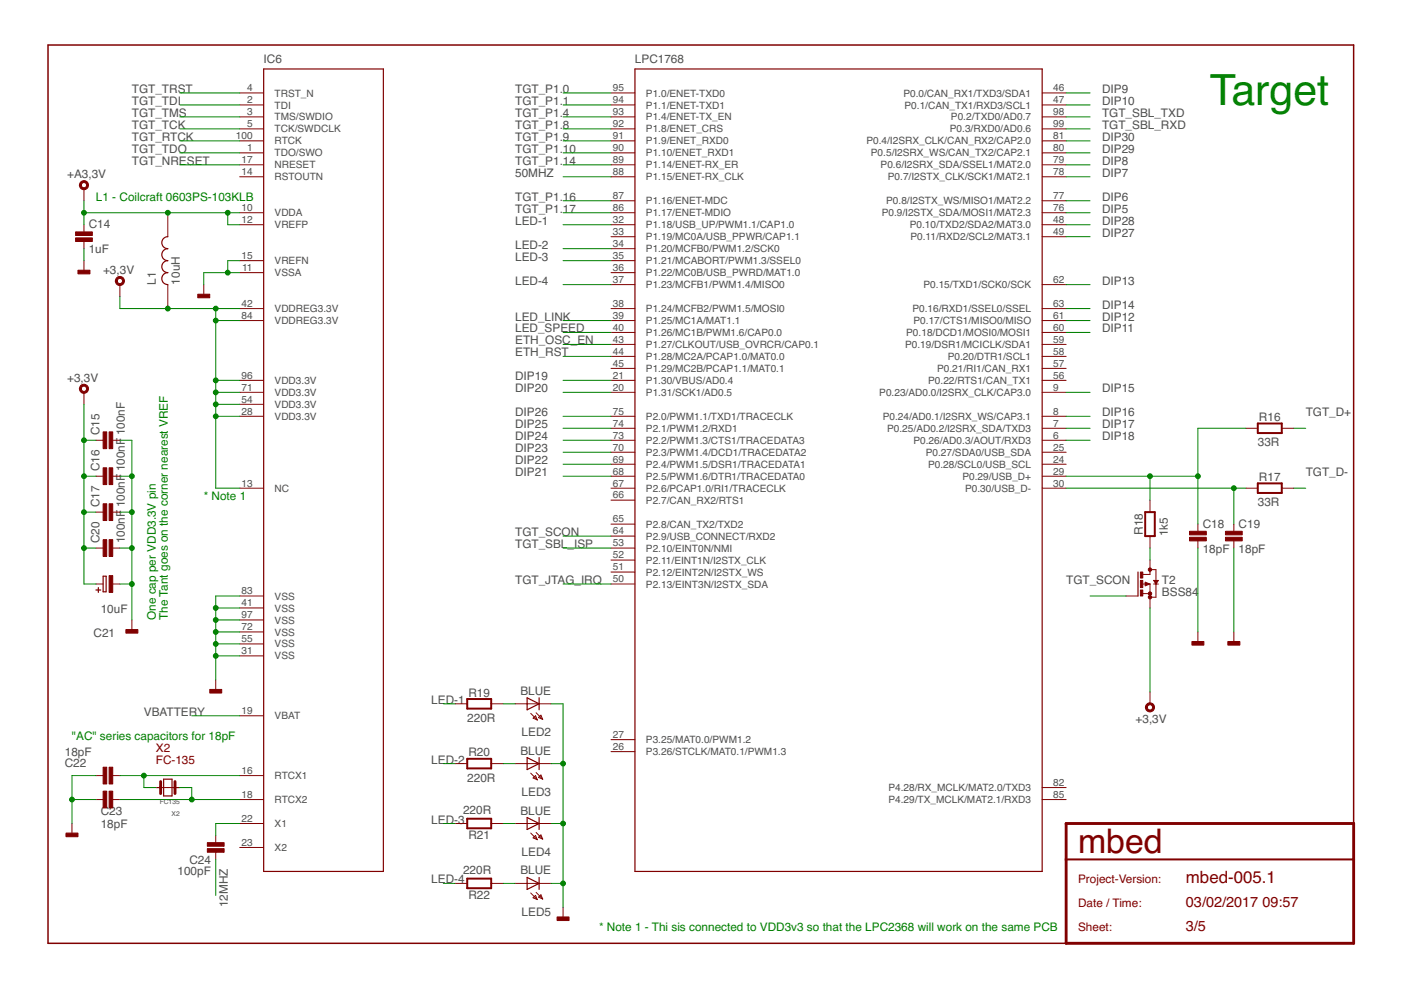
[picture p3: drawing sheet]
<svg xmlns="http://www.w3.org/2000/svg" width="297mm" height="210mm" viewBox="0 0 297 210" stroke-linecap="round" stroke-linejoin="round" font-family="sans-serif">
<g fill="#800000" stroke="#800000" stroke-width=".21">
<path d="M44.5 146.2h2.5v.7h-2.5z"/>
<path d="M26.7 133.5h2.5v.7h-2.5z"/>
<path d="M23.1 122h.8v3.6h-.8z"/>
<path d="M21.9 91.6h.7v3.5h-.7z"/>
<path d="M23.1 91.6h.8v3.5h-.8z"/>
<path d="M21.9 99.2h.7v3.5h-.7z"/>
<path d="M23.1 99.2h.8v3.5h-.8z"/>
<path d="M21.9 106.8h.7v3.6h-.7z"/>
<path d="M23.1 106.8h.8v3.6h-.8z"/>
<path d="M21.9 114.4h.7v3.6h-.7z"/>
<path d="M23.1 114.4h.8v3.6h-.8z"/>
<path d="M44 179.9h3.5v.8h-3.5z"/>
<path d="M44 178.7h3.5v.7h-3.5z"/>
<path d="M259.8 112.6h3.6v.8h-3.6z"/>
<path d="M259.8 113.9h3.6v.8h-3.6z"/>
<path d="M252.2 112.6h3.6v.8h-3.6z"/>
<path d="M252.2 113.9h3.6v.8h-3.6z"/>
<path d="M252.7 136h2.5v.8h-2.5z"/>
<path d="M260.3 136h2.6v.8h-2.6z"/>
<path d="M118.1 194.4h2.5v.8h-2.5z"/>
<path d="M241.8 121.3h.5v1.3h-.5z"/>
<path d="M241.8 125.1h.5v1.3h-.5z"/>
<path d="M241.8 123.1h.5v1.5h-.5z"/>
<path d="M21.9 162.7h.7v3.5h-.7z"/>
<path d="M23.1 162.7h.8v3.5h-.8z"/>
<path d="M21.9 167.7h.7v3.6h-.7z"/>
<path d="M23.1 167.7h.8v3.6h-.8z"/>
<path d="M14 176.6h2.5v.8h-2.5z"/>
<path d="M16 49.2h3.6v.7h-3.6z"/>
<path d="M16 50.4h3.6v.8h-3.6z"/>
<path d="M16.5 57.3h2.6v.8h-2.6z"/>
<path d="M41.9 62.4h2.6v.7h-2.6z"/>
</g>
<g fill="none" stroke="#800000" stroke-width=".21">
<path d="M50.8 19.7h5.1M129.5 19.7h5.1M221 19.7h5M50.8 22.2h5.1M50.8 24.8h5.1M50.8 27.3h5.1M50.8 29.9h5.1M50.8 32.4h5.1M50.8 37.5h5.1M50.8 34.9h5.1M129.5 22.2h5.1M129.5 24.8h5.1"/>
<path d="M129.5 27.3h5.1M129.5 29.9h5.1M129.5 32.4h5.1M129.5 37.5h5.1M129.5 34.9h5.1M221 22.2h5M221 24.8h5M221 27.3h5M221 29.9h5M221 32.4h5M221 37.5h5M221 34.9h5"/>
<path d="M17.8 40v2.6M17.8 47.6v1.6M17.8 51.2v1.5M17.8 55.3v2.5M35.6 45.1v5.1M50.8 45.1h5.1M50.8 47.6h5.1M50.8 55.3h5.1M50.8 57.8h5.1M129.5 42.6h5.1M129.5 45.1h5.1M129.5 47.6h5.1"/>
<path d="M129.5 50.2h5.1M129.5 52.7h5.1M129.5 55.3h5.1M129.5 57.8h5.1M221 42.6h5M221 45.1h5M221 47.6h5M221 50.2h5M25.4 60.3v2.6M35.6 60.3v5.1M43.2 60.3v2.6M50.8 65.4h5.1"/>
<path d="M50.8 68h5.1M129.5 60.3h5.1M129.5 65.4h5.1M129.5 68h5.1M129.5 70.5h5.1M129.5 73h5.1M129.5 75.6h5.1M129.5 78.1h5.1M221 60.3h5M221 65.4h5M221 68h5M221 70.5h5"/>
<path d="M221 73h5M221 75.6h5M221 78.1h5M17.8 83.2v2.5M20.3 93.3h1.6M23.9 93.3h1.5M50.8 80.6h5.1M50.8 83.2h5.1M50.8 88.3h5.1M50.8 85.7h5.1M129.5 93.3h5.1M129.5 90.8h5.1"/>
<path d="M129.5 80.6h5.1M129.5 83.2h5.1M129.5 88.3h5.1M129.5 95.9h5.1M129.5 98.4h5.1M221 93.3h5M221 90.8h5M221 80.6h5M221 83.2h5M221 88.3h5M221 95.9h5M221 98.4h5"/>
<path d="M264.1 90.8h2.6M271.8 90.8h2.5M20.3 101h1.6M20.3 108.6h1.6M20.3 116.2h1.6M23.9 101h1.5M23.9 108.6h1.5M23.9 116.2h1.5M50.8 103.5h5.1M129.5 101h5.1M129.5 116.2h5.1M129.5 103.5h5.1"/>
<path d="M129.5 118.7h5.1M129.5 113.7h5.1M129.5 111.1h5.1M129.5 106h5.1M221 101h5M221 103.5h5M243.8 106v2.6M243.8 113.7v2.5M243.8 118.7v3.1h-1.5M254 111.1v1.5M254 114.7v1.5M261.6 111.1v1.5"/>
<path d="M261.6 114.7v1.5M264.1 103.5h2.6M271.8 103.5h2.5M20.3 123.8h1.6M23.9 123.8h1.5M28 131.4v2.6M50.8 126.4h5.1M50.8 139.1h5.1M50.8 136.5h5.1M50.8 134h5.1M50.8 131.4h5.1M50.8 128.9h5.1"/>
<path d="M129.5 123.8h5.1M129.5 121.3h5.1M238.7 126.4h2.6M242.3 123.8h1.5M242.3 125.9h1.5M242.8 123.4l1 .4-1 .4zM243.8 123.8v5.1M243.8 120.8h1.3v5.8h-1.3M244.6 123.8h1M244.6 123.1h1l-.5 .7zM254 134v2.5M261.6 134v2.5"/>
<path d="M45.7 144.1v2.6M50.8 151.8h5.1M96.5 149.2h2.6M104.1 149.2h2.6M109.2 149.2h7.6M112.5 151.3l1.4 1.4M113 152.3l.5-.5 .4 .9zM113.7 151.1l1.4 1.4M114.2 152.1l.5-.5 .4 .9zM129.5 156.8h5.1M129.5 159.4h5.1M243.8 146.7v2.5"/>
<path d="M15.3 174.6v2.5M20.3 164.4h1.6M20.3 169.5h1.6M23.9 164.4h1.5M23.9 169.5h1.5M33 167h5.1M45.7 177.1v1.6M50.8 174.6h5.1M50.8 164.4h5.1M50.8 169.5h5.1M50.8 179.7h5.1M96.5 161.9h2.6"/>
<path d="M96.5 174.6h2.6M104.1 161.9h2.6M104.1 174.6h2.6M109.2 161.9h7.6M109.2 174.6h7.6M112.5 163.9l1.4 1.4M112.5 176.6l1.4 1.4M113 165l.5-.6 .4 .9zM113 177.7l.5-.6 .4 .9zM113.7 163.8l1.4 1.4M113.7 176.5l1.4 1.4M114.2 164.8l.5-.5 .4 .9z"/>
<path d="M114.2 177.5l.5-.5 .4 .9zM221 169.5h5M221 167h5M45.7 180.7v1.5M96.5 187.3h2.6M104.1 187.3h2.6M109.2 187.3h7.6M112.5 189.3l1.4 1.4M113 190.4l.5-.6 .4 .9zM113.7 189.2l1.4 1.4M114.2 190.2l.5-.5 .4 .9zM119.4 192.4v2.5"/>
</g>
<g fill="#800000" stroke="#800000" stroke-width=".21">
<path d="M24.7 59a.97 .97 0 0 1 1.5 .1 .97 .97 0 0 1-.5 1.4 .97 .97 0 0 1-1.3-.9h.4a.56 .56 0 0 1 .8-.6 .56 .56 0 0 1 .2 .9 .56 .56 0 0 1-.9-.1l-.1-.2h-.4z" fill-rule="evenodd"/>
<path d="M17 81.8a.97 .97 0 0 1 1.6 .1 .97 .97 0 0 1-.5 1.5 .97 .97 0 0 1-1.3-1h.5a.56 .56 0 0 1 .8-.4 .56 .56 0 0 1 .1 .9 .56 .56 0 0 1-.9-.3v-.2h-.5z" fill-rule="evenodd"/>
<path d="M243.3 149.2a.97 .97 0 0 1 1.4 .4 .97 .97 0 0 1-.7 1.3 .97 .97 0 0 1-1.2-.9h.5a.56 .56 0 0 1 .8-.5 .56 .56 0 0 1 .1 .9 .56 .56 0 0 1-.9-.2v-.2h-.5z" fill-rule="evenodd"/>
<path d="M17 38.7a.97 .97 0 0 1 1.6 0 .97 .97 0 0 1-.5 1.5 .97 .97 0 0 1-1.3-.9h.5a.56 .56 0 0 1 .7-.5 .56 .56 0 0 1 .2 .9 .56 .56 0 0 1-.9-.3v-.1h-.5z" fill-rule="evenodd"/>
<circle cx="243.8" cy="126.6" r=".36"/>
<circle cx="243.8" cy="125.9" r=".36"/>
<circle cx="243.8" cy="120.8" r=".36"/>
</g>
<g fill="none" stroke="#800000" stroke-width=".25">
<path d="M55.9 14.6h25.4v170.2h-25.4zM134.6 14.6h86.4v170.2h-86.4zM35.6 50.2a1.27 1.27 0 0 0-1.3 1.3 1.27 1.27 0 0 0 1.3 1.2 1.27 1.27 0 0 0-1.3 1.3 1.27 1.27 0 0 0 1.3 1.3 1.27 1.27 0 0 0-1.3 1.2 1.27 1.27 0 0 0 1.3 1.3 1.27 1.27 0 0 0-1.3 1.3 1.27 1.27 0 0 0 1.3 1.2M20.3 125.1h1.1M20.8 124.6v1M21.9 122.2h.6v3.3h-.6zM241.3 121.3v5.1M243.3 123.8l-.4 .2v-.3l.5 .1M244.8 123.2h.5l-.2 .4zM111.8 148l2.5 1.2-2.5 1.3zM114.3 148v2.5M34.7 165.2h1.8v3.6h-1.8z"/>
<path d="M111.8 160.6l2.5 1.3-2.5 1.3zM111.8 173.3l2.5 1.3-2.5 1.3zM114.3 160.6v2.6M114.3 173.3v2.6M111.8 186l2.5 1.3-2.5 1.3zM114.3 186v2.6"/>
</g>
<path d="M266.7 89.8h5.1v2h-5.1zM242.8 108.6h2v5.1h-2zM266.7 102.5h5.1v2h-5.1zM99.1 148.2h5v2h-5zM99.1 160.9h5v2h-5zM99.1 173.6h5v2h-5zM99.1 186.3h5v2h-5zM226 182.2h61" fill="none" stroke="#800000" stroke-width=".42"/>
<path d="M34.1 165.7v2.6M37.1 165.7v2.6M226 174.6h61v25.4h-61z" fill="none" stroke="#800000" stroke-width=".61"/>
<path d="M287 174.6v-165.1h-276.8v190.5h215.8" fill="none" stroke="#800000" stroke-width=".32"/>
<g fill="none" stroke="#008000" stroke-width=".21">
<path d="M38.1 19.7h12.7M119.4 19.7h10.1M226 19.7h5.1M38.1 22.2h12.7M38.1 24.8h12.7M38.1 27.3h12.7M38.1 29.9h12.7M38.1 32.4h12.7M38.1 34.9h12.7M119.4 22.2h10.1M119.4 24.8h10.1M119.4 27.3h10.1"/>
<path d="M119.4 29.9h10.1M119.4 32.4h10.1M119.4 34.9h10.1M119.4 37.5h10.1M226 22.2h5.1M226 24.8h5.1M226 27.3h5.1M226 29.9h5.1M226 32.4h5.1M226 34.9h5.1M226 37.5h5.1M17.8 42.6v5"/>
<path d="M17.8 52.7v2.6M17.8 45.1h33M48.3 45.1v2.5h2.5M50.8 57.8h-7.6v2.5M50.8 55.3h-2.5v2.5M119.4 55.3h10.1M119.4 42.6h10.1M119.4 45.1h10.1M119.4 47.6h10.1M119.4 52.7h10.1M226 42.6h5.1M226 45.1h5.1"/>
<path d="M226 47.6h5.1M226 50.2h5.1M25.4 62.9v2.5h25.4M45.7 65.4v38.1h5.1M45.7 68h5.1M119.4 68h10.1M119.4 60.3h10.1M119.4 70.5h10.1M119.4 73h10.1M119.4 75.6h10.1M226 65.4h5.1M226 68h5.1"/>
<path d="M226 60.3h5.1M226 70.5h5.1M17.8 93.3h2.5M17.8 85.7v38.1h2.5M25.4 93.3h2.6v38.1M45.7 80.6h5.1M45.7 85.7h5.1M45.7 88.3h5.1M45.7 83.2h5.1M119.4 93.3h10.1M119.4 80.6h10.1M119.4 88.3h10.1"/>
<path d="M119.4 83.2h10.1M119.4 90.8h10.1M119.4 98.4h10.1M119.4 95.9h10.1M226 93.3h5.1M226 88.3h5.1M226 83.2h5.1M226 90.8h5.1M264.1 90.8h-10.1v20.3M274.3 90.8h2.5M17.8 116.2h2.5M17.8 108.6h2.5"/>
<path d="M17.8 101h2.5M25.4 116.2h2.6M25.4 108.6h2.6M25.4 101h2.6M119.4 116.2h10.1M119.4 101h10.1M119.4 113.7h10.1M226 101h28M226 103.5h38.1M243.8 101v5M243.8 116.2v2.5M254 116.2v17.8"/>
<path d="M261.6 103.5v7.6M261.6 116.2v17.8M274.3 103.5h2.5M25.4 123.8h2.6M45.7 128.9h5.1M45.7 131.4h5.1M45.7 134h5.1M45.7 136.5h5.1M45.7 139.1h5.1M50.8 126.4h-5.1v17.7M119.4 123.8h10.1M231.1 126.4h7.6"/>
<path d="M243.8 128.9v17.8M40.7 151.8h10.1M94 149.2h2.5M106.7 149.2h2.5M116.8 149.2h2.6v43.2M15.3 169.5h5M20.3 164.4h-5v10.2M25.4 164.4h25.4M25.4 169.5h25.4M30.5 164.4v2.6h2.6M38.1 167h2.6v2.5M50.8 174.6h-5.1v2.5"/>
<path d="M94 161.9h2.5M94 174.6h2.5M106.7 161.9h2.5M106.7 174.6h2.5M116.8 161.9h2.6M116.8 174.6h2.6M45.7 182.2v7.6M94 187.3h2.5M106.7 187.3h2.5M116.8 187.3h2.6"/>
</g>
<g fill="#008000" stroke="#008000" stroke-width=".21">
<circle cx="28" cy="123.8" r=".51"/>
<circle cx="28" cy="116.2" r=".51"/>
<circle cx="28" cy="108.6" r=".51"/>
<circle cx="28" cy="101" r=".51"/>
<circle cx="119.4" cy="161.9" r=".51"/>
<circle cx="119.4" cy="174.6" r=".51"/>
<circle cx="119.4" cy="187.3" r=".51"/>
<circle cx="15.3" cy="169.5" r=".51"/>
<circle cx="45.7" cy="128.9" r=".51"/>
<circle cx="45.7" cy="131.4" r=".51"/>
<circle cx="45.7" cy="134" r=".51"/>
<circle cx="45.7" cy="136.5" r=".51"/>
<circle cx="45.7" cy="139.1" r=".51"/>
<circle cx="48.3" cy="57.8" r=".51"/>
<circle cx="17.8" cy="93.3" r=".51"/>
<circle cx="17.8" cy="101" r=".51"/>
<circle cx="17.8" cy="108.6" r=".51"/>
<circle cx="17.8" cy="116.2" r=".51"/>
<circle cx="45.7" cy="80.6" r=".51"/>
<circle cx="45.7" cy="65.4" r=".51"/>
<circle cx="35.6" cy="65.4" r=".51"/>
<circle cx="45.7" cy="83.2" r=".51"/>
<circle cx="45.7" cy="85.7" r=".51"/>
<circle cx="45.7" cy="68" r=".51"/>
<circle cx="45.7" cy="88.3" r=".51"/>
<circle cx="48.3" cy="45.1" r=".51"/>
<circle cx="35.6" cy="45.1" r=".51"/>
<circle cx="17.8" cy="45.1" r=".51"/>
<circle cx="254" cy="101" r=".51"/>
<circle cx="243.8" cy="101" r=".51"/>
<circle cx="261.6" cy="103.5" r=".51"/>
<circle cx="30.5" cy="164.4" r=".51"/>
<circle cx="40.7" cy="169.5" r=".51"/>
</g>
<text font-size="9.1" fill="#008000" x="256.5" y="22.2">Target</text>
<text font-size="7.2" fill="#800000" x="228.6" y="181">mbed</text>
<text font-size="3.6" fill="#800000" x="251.4" y="187.3">mbed-005.1</text>
<g font-size="3.1" fill="#800000">
<text x="251.4" y="192.4">03/02/2017</text>
<text x="251.4" y="197.5">3/5</text>
<text x="267.7" y="192.4">09:57</text>
</g>
<g font-size="2.5" fill="#505050">
<text x="55.9" y="13.4">IC6</text>
<text x="134.6" y="13.4">LPC1768</text>
<text x="28" y="22.2">TGT_TDI</text>
<text x="28" y="19.7">TGT_TRST</text>
<text x="109.2" y="19.7">TGT_P1.0</text>
<text x="109.2" y="22.2">TGT_P1.1</text>
<text x="233.7" y="19.7">DIP9</text>
<text x="233.7" y="22.2">DIP10</text>
<text x="28" y="24.8">TGT_TMS</text>
<text x="28" y="27.3">TGT_TCK</text>
<text x="28" y="29.9">TGT_RTCK</text>
<text x="109.2" y="24.8">TGT_P1.4</text>
<text x="109.2" y="27.3">TGT_P1.8</text>
<text x="109.2" y="29.9">TGT_P1.9</text>
<text x="233.7" y="29.9">DIP30</text>
<text x="233.7" y="24.8">TGT_SBL_TXD</text>
<text x="233.7" y="27.3">TGT_SBL_RXD</text>
<text x="28" y="32.4">TGT_TDO</text>
<text x="28" y="34.9">TGT_NRESET</text>
<text x="109.2" y="32.4">TGT_P1.10</text>
<text x="109.2" y="34.9">TGT_P1.14</text>
<text x="233.7" y="34.9">DIP8</text>
<text x="233.7" y="32.4">DIP29</text>
<text x="14.2" y="37.7">+A3,3V</text>
<text x="109.2" y="37.5">50MHZ</text>
<text x="233.7" y="37.5">DIP7</text>
<text x="109.2" y="42.6">TGT_P1.16</text>
<text x="109.2" y="45.1">TGT_P1.17</text>
<text x="109.2" y="47.6">LED-1</text>
<text x="233.7" y="42.6">DIP6</text>
<text x="233.7" y="45.1">DIP5</text>
<text x="233.7" y="47.6">DIP28</text>
<text x="18.8" y="53.7">1uF</text>
<text x="18.8" y="48.4">C14</text>
<text x="109.2" y="52.7">LED-2</text>
<text x="233.7" y="50.2">DIP27</text>
<text x="21.9" y="58.1">+3,3V</text>
<text x="109.2" y="55.3">LED-3</text>
<text x="33" y="60.3" transform="rotate(-90 33 60.3)">L1</text>
<text x="38.1" y="60.3" transform="rotate(-90 38.1 60.3)">10uH</text>
<text x="109.2" y="60.3">LED-4</text>
<text x="233.7" y="65.4">DIP14</text>
<text x="233.7" y="60.3">DIP13</text>
<text x="109.2" y="68">LED_LINK</text>
<text x="109.2" y="70.5">LED_SPEED</text>
<text x="233.7" y="70.5">DIP11</text>
<text x="233.7" y="68">DIP12</text>
<text x="109.2" y="73">ETH_OSC_EN</text>
<text x="109.2" y="75.6">ETH_RST</text>
<text x="14.2" y="80.9">+3,3V</text>
<text x="109.2" y="80.7">DIP19</text>
<text x="109.2" y="83.2">DIP20</text>
<text x="233.7" y="83.2">DIP15</text>
<text x="109.2" y="88.3">DIP26</text>
<text x="233.7" y="88.3">DIP16</text>
<text x="266.9" y="89.3">R16</text>
<text x="276.8" y="88.3">TGT_D+</text>
<text x="21.1" y="92.3" transform="rotate(-90 21.1 92.3)">C15</text>
<text x="26.4" y="92.3" transform="rotate(-90 26.4 92.3)">100nF</text>
<text x="109.2" y="95.9">DIP23</text>
<text x="109.2" y="93.3">DIP24</text>
<text x="109.2" y="90.8">DIP25</text>
<text x="233.7" y="90.8">DIP17</text>
<text x="233.7" y="93.3">DIP18</text>
<text x="266.7" y="94.6">33R</text>
<text x="21.1" y="100" transform="rotate(-90 21.1 100)">C16</text>
<text x="26.4" y="100" transform="rotate(-90 26.4 100)">100nF</text>
<text x="109.2" y="101">DIP21</text>
<text x="109.2" y="98.4">DIP22</text>
<text x="266.9" y="102">R17</text>
<text x="276.8" y="101">TGT_D-</text>
<text x="21.1" y="107.6" transform="rotate(-90 21.1 107.6)">C17</text>
<text x="26.4" y="107.6" transform="rotate(-90 26.4 107.6)">100nF</text>
<text x="266.7" y="107.3">33R</text>
<text x="109.2" y="113.7">TGT_SCON</text>
<text x="242.3" y="113.4" transform="rotate(-90 242.3 113.4)">R18</text>
<text x="247.6" y="113.7" transform="rotate(-90 247.6 113.7)">1k5</text>
<text x="255" y="111.9">C18</text>
<text x="262.6" y="111.9">C19</text>
<text x="21.1" y="115.2" transform="rotate(-90 21.1 115.2)">C20</text>
<text x="26.4" y="115.2" transform="rotate(-90 26.4 115.2)">100nF</text>
<text x="109.2" y="116.2">TGT_SBL_ISP</text>
<text x="255" y="117.2">18pF</text>
<text x="262.6" y="117.2">18pF</text>
<text x="109.2" y="123.8">TGT_JTAG_IRQ</text>
<text x="226" y="123.8">TGT_SCON</text>
<text x="246.4" y="123.8">T2</text>
<text x="21.4" y="129.9">10uF</text>
<text x="246.4" y="126.4">BSS84</text>
<text x="19.8" y="135">C21</text>
<text x="91.4" y="149.2">LED-1</text>
<text x="99.3" y="147.7">R19</text>
<text x="110.3" y="147.3">BLUE</text>
<text x="30.5" y="151.8">VBATTERY</text>
<text x="99.1" y="153">220R</text>
<text x="240.8" y="153.3">+3,3V</text>
<text x="13.7" y="160.4">18pF</text>
<text x="91.4" y="161.9">LED-2</text>
<text x="99.3" y="160.4">R20</text>
<text x="110.3" y="160">BLUE</text>
<text x="110.6" y="156.1">LED2</text>
<text x="13.7" y="162.7">C22</text>
<text x="99.1" y="165.7">220R</text>
<text x="21.4" y="172.8">C23</text>
<text x="98.2" y="172.6">220R</text>
<text x="110.3" y="172.7">BLUE</text>
<text x="110.6" y="168.8">LED3</text>
<text x="21.4" y="175.6">18pF</text>
<text x="91.4" y="174.6">LED-3</text>
<text x="99.3" y="177.9">R21</text>
<text x="37.6" y="185.5">100pF</text>
<text x="40.1" y="183.2">C24</text>
<text x="98.2" y="185.3">220R</text>
<text x="110.3" y="185.4">BLUE</text>
<text x="110.6" y="181.5">LED4</text>
<text x="91.4" y="187.3">LED-4</text>
<text x="99.3" y="190.6">R22</text>
<text x="48.3" y="192.4" transform="rotate(-90 48.3 192.4)">12MHZ</text>
<text x="110.6" y="194.2">LED5</text>
</g>
<g font-size="2.5" fill="#008000">
<text x="20.3" y="42.6">L1 - Coilcraft 0603PS-103KLB</text>
<text x="43.2" y="106">* Note 1</text>
<text x="33" y="131.4" transform="rotate(-90 33 131.4)">One cap per VDD3.3V pin</text>
<text x="35.6" y="131.4" transform="rotate(-90 35.6 131.4)">The Tant goes on the corner nearest VREF</text>
<text x="15.3" y="156.8">&quot;AC&quot; series capacitors for 18pF</text>
<text x="127" y="197.5">* Note 1 - Thi sis connected to VDD3v3 so that the LPC2368 will work on the same PCB</text>
</g>
<g font-size="2.5" fill="#800000">
<text x="33" y="161.9">FC-135</text>
<text x="33" y="159.4">X2</text>
<text x="228.6" y="187.3">Project-Version:</text>
<text x="228.6" y="192.4">Date / Time:</text>
<text x="228.6" y="197.5">Sheet:</text>
</g>
<g font-size="2.1" fill="#505050">
<text x="52.4" y="19.4">4</text>
<text x="52.4" y="21.9">2</text>
<text x="58.2" y="20.5">TRST_N</text>
<text x="58.2" y="23">TDI</text>
<text x="129.9" y="19.4">95</text>
<text x="129.9" y="21.9">94</text>
<text x="137" y="20.5">P1.0/ENET-TXD0</text>
<text x="137" y="23">P1.1/ENET-TXD1</text>
<text x="191.5" y="20.5">P0.0/CAN_RX1/TXD3/SDA1</text>
<text x="191.8" y="23">P0.1/CAN_TX1/RXD3/SCL1</text>
<text x="223.3" y="19.4">46</text>
<text x="223.3" y="21.9">47</text>
<text x="50" y="29.5">100</text>
<text x="52.4" y="24.4">3</text>
<text x="52.4" y="27">5</text>
<text x="58.2" y="25.5">TMS/SWDIO</text>
<text x="58.2" y="28.1">TCK/SWDCLK</text>
<text x="129.9" y="29.5">91</text>
<text x="129.9" y="27">92</text>
<text x="129.9" y="24.4">93</text>
<text x="137" y="28.1">P1.8/ENET_CRS</text>
<text x="137" y="25.5">P1.4/ENET-TX_EN</text>
<text x="201.4" y="28.1">P0.3/RXD0/AD0.6</text>
<text x="201.6" y="25.5">P0.2/TXD0/AD0.7</text>
<text x="223.3" y="24.4">98</text>
<text x="223.3" y="27">99</text>
<text x="223.3" y="29.5">81</text>
<text x="51.2" y="34.6">17</text>
<text x="52.4" y="32">1</text>
<text x="58.2" y="30.6">RTCK</text>
<text x="58.2" y="33.2">TDO/SWO</text>
<text x="58.2" y="35.7">NRESET</text>
<text x="129.9" y="32">90</text>
<text x="129.9" y="34.6">89</text>
<text x="137" y="33.2">P1.10/ENET_RXD1</text>
<text x="137" y="35.7">P1.14/ENET-RX_ER</text>
<text x="137" y="30.6">P1.9/ENET_RXD0</text>
<text x="183.7" y="30.6">P0.4/I2SRX_CLK/CAN_RX2/CAP2.0</text>
<text x="184.7" y="33.2">P0.5/I2SRX_WS/CAN_TX2/CAP2.1</text>
<text x="186.7" y="35.7">P0.6/I2SRX_SDA/SSEL1/MAT2.0</text>
<text x="223.3" y="32">80</text>
<text x="223.3" y="34.6">79</text>
<text x="51.2" y="37.1">14</text>
<text x="58.2" y="38.2">RSTOUTN</text>
<text x="129.9" y="37.1">88</text>
<text x="137" y="38.2">P1.15/ENET-RX_CLK</text>
<text x="188.3" y="38.2">P0.7/I2STX_CLK/SCK1/MAT2.1</text>
<text x="223.3" y="37.1">78</text>
<text x="51.2" y="44.7">10</text>
<text x="51.2" y="47.3">12</text>
<text x="58.2" y="45.9">VDDA</text>
<text x="129.9" y="42.2">87</text>
<text x="129.9" y="44.7">86</text>
<text x="129.9" y="47.3">32</text>
<text x="137" y="43.3">P1.16/ENET-MDC</text>
<text x="137" y="45.9">P1.17/ENET-MDIO</text>
<text x="186.9" y="45.9">P0.9/I2STX_SDA/MOSI1/MAT2.3</text>
<text x="187.9" y="43.3">P0.8/I2STX_WS/MISO1/MAT2.2</text>
<text x="223.3" y="42.2">77</text>
<text x="223.3" y="44.7">76</text>
<text x="223.3" y="47.3">48</text>
<text x="58.2" y="48.4">VREFP</text>
<text x="129.9" y="49.8">33</text>
<text x="129.9" y="52.4">34</text>
<text x="137" y="48.4">P1.18/USB_UP/PWM1.1/CAP1.0</text>
<text x="137" y="50.9">P1.19/MC0A/USB_PPWR/CAP1.1</text>
<text x="137" y="53.5">P1.20/MCFB0/PWM1.2/SCK0</text>
<text x="192.9" y="48.4">P0.10/TXD2/SDA2/MAT3.0</text>
<text x="193" y="50.9">P0.11/RXD2/SCL2/MAT3.1</text>
<text x="223.3" y="49.8">49</text>
<text x="51.2" y="54.9">15</text>
<text x="51.3" y="57.4">11</text>
<text x="58.2" y="56">VREFN</text>
<text x="58.2" y="58.6">VSSA</text>
<text x="129.9" y="54.9">35</text>
<text x="129.9" y="57.4">36</text>
<text x="129.9" y="60">37</text>
<text x="137" y="56">P1.21/MCABORT/PWM1.3/SSEL0</text>
<text x="137" y="58.6">P1.22/MC0B/USB_PWRD/MAT1.0</text>
<text x="223.3" y="60">62</text>
<text x="51.2" y="65.1">42</text>
<text x="129.9" y="65.1">38</text>
<text x="137" y="61.1">P1.23/MCFB1/PWM1.4/MISO0</text>
<text x="195.8" y="61.1">P0.15/TXD1/SCK0/SCK</text>
<text x="223.3" y="65.1">63</text>
<text x="51.2" y="67.6">84</text>
<text x="58.2" y="68.7">VDDREG3.3V</text>
<text x="58.2" y="66.2">VDDREG3.3V</text>
<text x="129.9" y="67.6">39</text>
<text x="129.9" y="70.1">40</text>
<text x="137" y="66.2">P1.24/MCFB2/PWM1.5/MOSI0</text>
<text x="137" y="68.7">P1.25/MC1A/MAT1.1</text>
<text x="137" y="71.3">P1.26/MC1B/PWM1.6/CAP0.0</text>
<text x="192.1" y="71.3">P0.18/DCD1/MOSI0/MOSI1</text>
<text x="193.4" y="66.2">P0.16/RXD1/SSEL0/SSEL</text>
<text x="193.7" y="68.7">P0.17/CTS1/MISO0/MISO</text>
<text x="223.3" y="67.6">61</text>
<text x="223.3" y="70.1">60</text>
<text x="129.9" y="77.8">45</text>
<text x="129.9" y="75.2">44</text>
<text x="129.9" y="72.7">43</text>
<text x="137" y="76.3">P1.28/MC2A/PCAP1.0/MAT0.0</text>
<text x="137" y="73.8">P1.27/CLKOUT/USB_OVRCR/CAP0.1</text>
<text x="191.9" y="73.8">P0.19/DSR1/MCICLK/SDA1</text>
<text x="200.9" y="76.3">P0.20/DTR1/SCL1</text>
<text x="223.3" y="72.7">59</text>
<text x="223.3" y="75.2">58</text>
<text x="223.3" y="77.8">57</text>
<text x="51.2" y="80.3">96</text>
<text x="51.2" y="82.8">71</text>
<text x="58.2" y="81.4">VDD3.3V</text>
<text x="58.2" y="84">VDD3.3V</text>
<text x="129.9" y="82.8">20</text>
<text x="129.9" y="80.3">21</text>
<text x="137" y="84">P1.31/SCK1/AD0.5</text>
<text x="137" y="81.4">P1.30/VBUS/AD0.4</text>
<text x="137" y="78.9">P1.29/MC2B/PCAP1.1/MAT0.1</text>
<text x="186.4" y="84">P0.23/AD0.0/I2SRX_CLK/CAP3.0</text>
<text x="196.8" y="81.4">P0.22/RTS1/CAN_TX1</text>
<text x="198.7" y="78.9">P0.21/RI1/CAN_RX1</text>
<text x="223.3" y="80.3">56</text>
<text x="223.3" y="82.8">9</text>
<text x="51.2" y="85.4">54</text>
<text x="51.2" y="87.9">28</text>
<text x="58.2" y="86.5">VDD3.3V</text>
<text x="58.2" y="89">VDD3.3V</text>
<text x="129.9" y="87.9">75</text>
<text x="137" y="89">P2.0/PWM1.1/TXD1/TRACECLK</text>
<text x="187.2" y="89">P0.24/AD0.1/I2SRX_WS/CAP3.1</text>
<text x="223.3" y="87.9">8</text>
<text x="129.9" y="95.5">70</text>
<text x="129.9" y="93">73</text>
<text x="129.9" y="90.5">74</text>
<text x="137" y="94.1">P2.2/PWM1.3/CTS1/TRACEDATA3</text>
<text x="137" y="91.6">P2.1/PWM1.2/RXD1</text>
<text x="188.1" y="91.6">P0.25/AD0.2/I2SRX_SDA/TXD3</text>
<text x="193.7" y="94.1">P0.26/AD0.3/AOUT/RXD3</text>
<text x="223.3" y="90.5">7</text>
<text x="223.3" y="93">6</text>
<text x="223.3" y="95.5">25</text>
<text x="129.9" y="100.6">68</text>
<text x="129.9" y="98.1">69</text>
<text x="137" y="101.7">P2.5/PWM1.6/DTR1/TRACEDATA0</text>
<text x="137" y="99.2">P2.4/PWM1.5/DSR1/TRACEDATA1</text>
<text x="137" y="96.7">P2.3/PWM1.4/DCD1/TRACEDATA2</text>
<text x="196.3" y="96.7">P0.27/SDA0/USB_SDA</text>
<text x="196.8" y="99.2">P0.28/SCL0/USB_SCL</text>
<text x="204.1" y="101.7">P0.29/USB_D+</text>
<text x="223.3" y="98.1">24</text>
<text x="223.3" y="100.6">29</text>
<text x="51.2" y="103.2">13</text>
<text x="58.2" y="104.3">NC</text>
<text x="129.9" y="105.7">66</text>
<text x="129.9" y="103.2">67</text>
<text x="137" y="106.8">P2.7/CAN_RX2/RTS1</text>
<text x="137" y="104.3">P2.6/PCAP1.0/RI1/TRACECLK</text>
<text x="204.6" y="104.3">P0.30/USB_D-</text>
<text x="223.3" y="103.2">30</text>
<text x="129.9" y="113.3">64</text>
<text x="129.9" y="110.8">65</text>
<text x="137" y="111.9">P2.8/CAN_TX2/TXD2</text>
<text x="129.9" y="118.4">52</text>
<text x="129.9" y="115.8">53</text>
<text x="137" y="119.5">P2.11/EINT1N/I2STX_CLK</text>
<text x="137" y="117">P2.10/EINT0N/NMI</text>
<text x="137" y="114.4">P2.9/USB_CONNECT/RXD2</text>
<text x="129.9" y="123.5">50</text>
<text x="129.9" y="120.9">51</text>
<text x="137" y="124.6">P2.13/EINT3N/I2STX_SDA</text>
<text x="137" y="122">P2.12/EINT2N/I2STX_WS</text>
<text x="51.2" y="131.1">97</text>
<text x="51.2" y="128.5">41</text>
<text x="51.2" y="126">83</text>
<text x="58.2" y="129.7">VSS</text>
<text x="58.2" y="127.1">VSS</text>
<text x="51.2" y="136.2">55</text>
<text x="51.2" y="133.6">72</text>
<text x="58.2" y="137.3">VSS</text>
<text x="58.2" y="134.7">VSS</text>
<text x="58.2" y="132.2">VSS</text>
<text x="51.2" y="138.7">31</text>
<text x="58.2" y="139.8">VSS</text>
<text x="51.2" y="151.4">19</text>
<text x="58.2" y="152.5">VBAT</text>
<text x="129.9" y="156.5">27</text>
<text x="129.9" y="159">26</text>
<text x="137" y="157.6">P3.25/MAT0.0/PWM1.2</text>
<text x="137" y="160.1">P3.26/STCLK/MAT0.1/PWM1.3</text>
<text x="51.2" y="164.1">16</text>
<text x="58.2" y="165.2">RTCX1</text>
<text x="188.4" y="167.8">P4.28/RX_MCLK/MAT2.0/TXD3</text>
<text x="223.3" y="166.6">82</text>
<text x="51.2" y="169.2">18</text>
<text x="58.2" y="170.3">RTCX2</text>
<text x="188.4" y="170.3">P4.29/TX_MCLK/MAT2.1/RXD3</text>
<text x="223.3" y="169.2">85</text>
<text x="51.2" y="174.3">22</text>
<text x="51.2" y="179.3">23</text>
<text x="58.2" y="175.4">X1</text>
<text x="58.2" y="180.5">X2</text>
</g>
<g font-size="1.4" fill="#505050">
<text x="33.9" y="170.5">FC135</text>
<text x="36.4" y="173.1">X2</text>
</g>
</svg>
